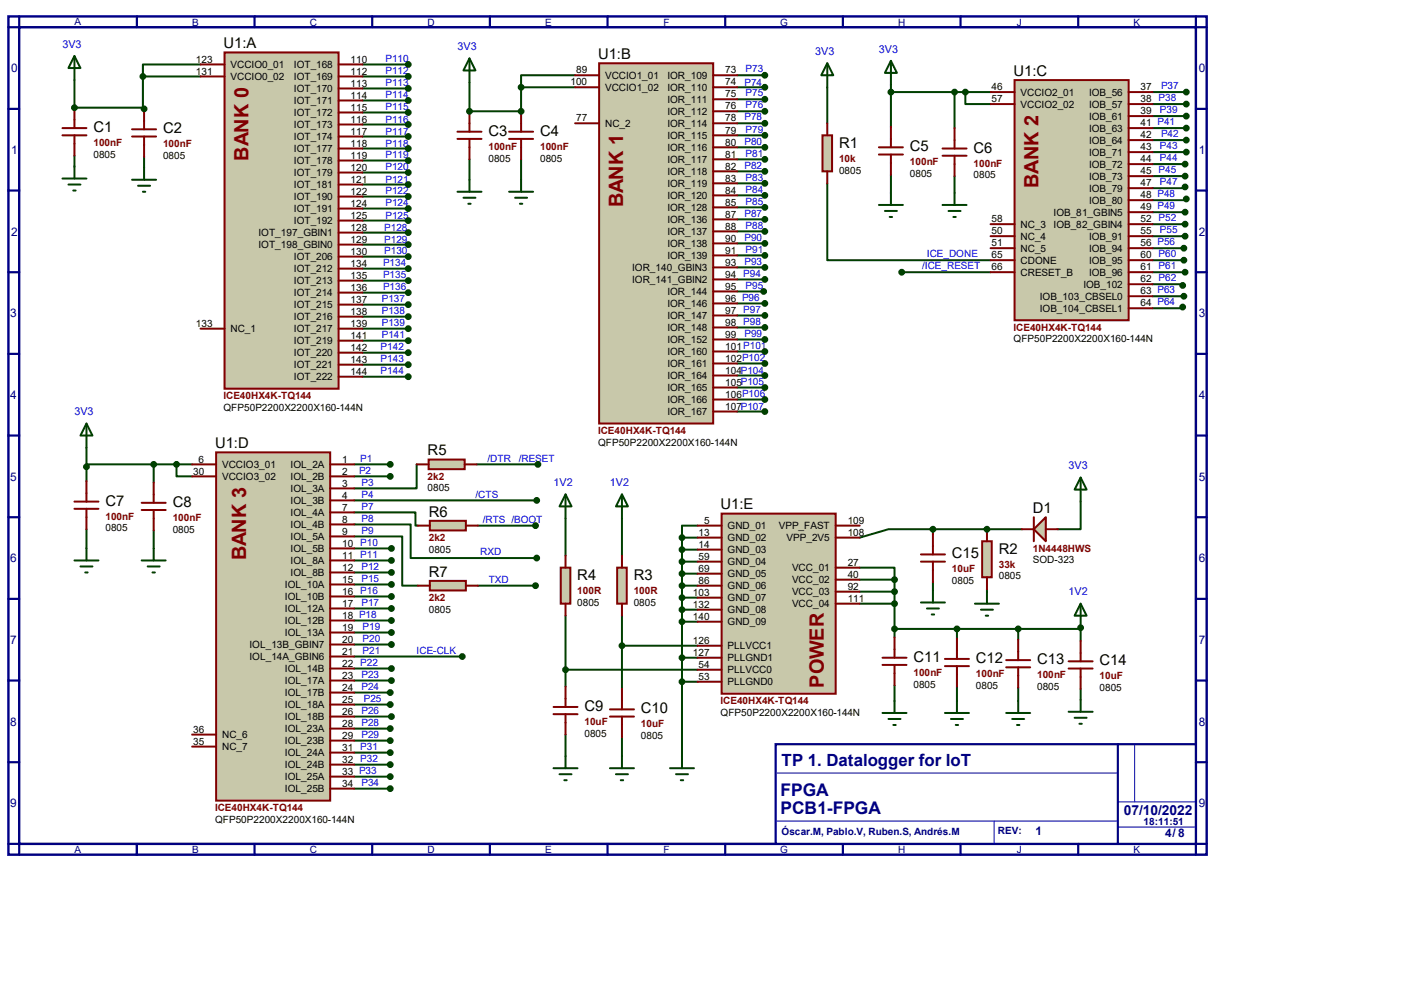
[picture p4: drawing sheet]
<svg xmlns="http://www.w3.org/2000/svg" width="297mm" height="210mm" viewBox="0 0 297 210" stroke-linecap="round" stroke-linejoin="round" font-family="sans-serif">
<path d="M1.8 3.5h253.5v177.3h-253.5zM4.1 5.8h248.9v172.7h-248.9z" fill="none" stroke="#000080" stroke-width=".51"/>
<path d="M4.1 3.5v2.3h-2.3M29 3.5v2.3" fill="none" stroke="#000080" stroke-width=".47"/>
<path d="M164.1 157.4h88.9v21.1h-88.9z" fill="#fff" stroke="#000080" stroke-width=".47"/>
<g fill="none" stroke="#000080" stroke-width=".47">
<path d="M53.8 3.5v2.3M78.7 3.5v2.3M103.6 3.5v2.3M128.5 3.5v2.3M153.4 3.5v2.3M178.3 3.5v2.3M203.2 3.5v2.3M228.1 3.5v2.3M253 3.5v2.3h2.3M1.8 23h2.3M253 23h2.3M1.8 40.3h2.3"/>
<path d="M1.8 57.6h2.3M253 40.3h2.3M253 57.6h2.3M1.8 74.8h2.3M253 74.8h2.3M1.8 92.1h2.3M253 92.1h2.3M1.8 109.4h2.3M253 109.4h2.3M1.8 126.7h2.3M253 126.7h2.3M1.8 143.9h2.3"/>
<path d="M236.5 157.4v21.1M253 143.9h2.3M1.8 178.5h2.3v2.3M1.8 161.2h2.3M29 178.5v2.3M53.8 178.5v2.3M78.7 178.5v2.3M103.6 178.5v2.3M128.5 178.5v2.3M153.4 178.5v2.3M178.3 178.5v2.3M203.2 178.5v2.3"/>
<path d="M228.1 178.5v2.3M253 161.2h2.3M255.3 178.5h-2.3v2.3"/>
</g>
<path d="M240 157.4v12.2M164.1 173.7h72.4M164.3 163.5h71.9M210.3 173.7v4.8M236.5 169.6h16.2M236.5 174.9h16.5" fill="none" stroke="#0000c0" stroke-width=".21"/>
<path d="M15.7 16.9v5.9M15.7 32.9v2.3M30.5 33.2v2.3M175 38.8v16.2h34.5M88.1 98.2v5.1h-13.2M74.9 113.5h10.2v10.4h3.3M74.9 108.4h13v2.8h.5" fill="none" stroke="#004000" stroke-width=".42"/>
<circle cx="15.7" cy="22.8" r=".21" fill="#004000"/>
<path d="M15.7 22.8h14.8v.2" fill="none" stroke="#004000" stroke-width=".42"/>
<circle cx="30.5" cy="23" r=".21" fill="#004000"/>
<path d="M30.2 16.2v6.8h.3M30.2 16.2h12.2M42.4 13.6h-12.2v2.6M99.3 17.4v6.1M99.3 33.7v4.3M110.2 33.7v4.3" fill="none" stroke="#004000" stroke-width=".42"/>
<circle cx="99.3" cy="23.5" r=".21" fill="#004000"/>
<path d="M99.3 23.5h10.9" fill="none" stroke="#004000" stroke-width=".42"/>
<circle cx="110.2" cy="23.5" r=".21" fill="#004000"/>
<g fill="none" stroke="#004000" stroke-width=".42">
<path d="M110.2 18.5v5M110.2 18.5h11.5M121.7 15.9h-11.5v2.6M175 18.5v7.6M188.5 17.9v8.9M188.5 19.5h21M201.9 19.5v7.6M204.2 19.5v2.5h5.3M188.5 37v3.8M201.9 37.3v3.5M18.3 94.7v7.1M32.5 98.2h-14.2v.5"/>
<path d="M32.5 98.2v3.8M32.5 98.2h8.1M37.3 98.2v2.6h3.3M18.3 111.9v4.1M32.5 112.2v3.8M119.6 109.6v7.9M131.6 109.6v7.9M144.3 113.7h3.3M144.3 113.7v46.2M144.3 116.2h3.3M144.3 118.8h3.3M147.6 111.2h-3.3v2.5"/>
<path d="M119.6 130.2v15M131.6 130.2v15.5M131.6 136.6h16M144.3 121.3h3.3M144.3 123.9h3.3M144.3 126.4h3.3M144.3 128.9h3.3M144.3 131.5h3.3M144.3 139.1h3.3M228.6 132.8v2.8M119.6 155.4v4.5M119.6 141.6h28"/>
<path d="M131.6 155.9v4M144.3 144.2h3.3"/>
</g>
<circle cx="228.6" cy="132.8" r=".21" fill="#004000"/>
<g fill="none" stroke="#004000" stroke-width=".42">
<path d="M197.4 111.9h-9.4l-6.1 1.8M197.4 111.9v1M197.4 111.9h11.4M181.9 120.1h7.3v2.5M181.9 122.6h7.3M181.9 125.1h7.3M181.9 127.7h7.3M189.2 133h26.2M189.2 122.6v12.2M197.4 123.1v1.8M202.4 133v2M208.8 124.6v.5"/>
<path d="M215.4 133v2.3M228.6 132.8l-.3 .2h-12.9M189.2 144.9v3.4M202.4 145.2v3.1M215.4 145.5v2.8M228.6 145.7v2.3"/>
</g>
<circle cx="208.8" cy="111.9" r=".21" fill="#004000"/>
<g fill="none" stroke="#004000" stroke-width=".42">
<path d="M76.7 13.6h9.7M76.7 16.2h9.7M76.7 18.7h9.7M156 15.9h5.8M156 18.5h5.8M243.8 19.5h7.2M76.7 21.3h9.7M76.7 23.8h9.7M76.7 26.3h9.7M76.7 28.9h9.7M76.7 31.4h9.7M76.7 34h9.7"/>
<path d="M76.7 36.5h9.7M76.7 39h9.7M156 21h5.8M156 23.5h5.8M156 26.1h5.8M156 28.6h5.8M156 31.2h5.8M156 33.7h5.8M156 36.2h5.8M156 38.8h5.8M243.8 22h7.2M243.8 24.6h7.2"/>
<path d="M243.8 27.1h7.2M243.8 29.6h7.2M243.8 32.2h7.2M243.8 34.7h6.9M243.8 37.3h6.9M250.7 39.5v.3h-6.9M76.7 41.6h9.7M76.7 44.1h9.7M76.7 46.7h9.7M76.7 49.2h9.7M76.7 51.7h9.7M76.7 54.3h9.7"/>
<path d="M76.7 56.8h9.7M76.7 59.4h9.7M156 41.3h5.8M156 43.9h5.8M156 46.4h5.8M156 48.9h5.8M156 51.5h5.8M156 54h5.8M156 56.6h5.8M156 59.1h5.8M190.8 57.6h18.7M243.8 57.6h6.9"/>
<path d="M243.8 44.9h6.9M243.8 47.4h6.9M243.8 50h6.9M243.8 52.5h6.6M243.8 55h6.6M251 42.1h-.3v.2h-6.9M76.7 61.9h9.7M76.7 64.4h9.7M76.7 67h9.7M76.7 69.5h9.7M76.7 72.1h9.7M76.7 74.6h9.7"/>
<path d="M76.7 77.1h9.7M76.7 79.7h9.7M156 61.6h5.5M156 64.2h5.8M156 66.7h5.8M156 69.3h5.8M156 71.8h5.8M156 74.3h5.8M156 76.9h5.8M156 79.4h5.8M243.8 60.1h6.4v.3M243.8 62.7h6.6"/>
<path d="M250.2 64.9h.2v.3h-6.6M74.9 98.2h7.6M100.8 98.2h13M156 82h5.8M156 84.5h5.8M156 87h5.8M74.9 110.9h12v7.1h26.6M74.9 100.8h7.6M74.9 116h7.9M74.9 118.5h7.9M74.9 105.8h38.6M101.1 111.2h12.2"/>
<path d="M208.8 111.9h7.4M228.6 106.1v5.8h-4.8M74.9 121.1h7.9M74.9 123.6h7.9M74.9 126.2h7.9M74.9 128.7h7.9M74.9 131.2h7.9M74.9 133.8h7.9M74.9 136.3h7.9M74.9 138.9h22.9M101.1 123.9h12.2M74.9 141.4h7.9"/>
<path d="M74.9 143.9h7.9M74.9 146.5h7.6M74.9 149h7.6M74.9 151.6h7.9M74.9 154.1h7.6M74.9 156.6h7.6M74.9 159.2h7.6M74.9 161.7h7.6M74.9 164.3h7.6M74.9 166.8h7.6"/>
</g>
<path d="M47.5 11.1h24.1v71.1h-24.1z" fill="#c8c8aa" stroke="#800000" stroke-width=".42"/>
<g fill="none" stroke="#800000" stroke-width=".42">
<path d="M42.4 13.6h5.1M42.4 16.2h5.1M71.6 13.6h5.1M71.6 16.2h5.1M71.6 18.7h5.1M71.6 39h5.1M71.6 36.5h5.1M71.6 34h5.1M71.6 31.4h5.1M71.6 28.9h5.1M71.6 26.3h5.1M71.6 23.8h5.1"/>
<path d="M71.6 21.3h5.1M71.6 51.7h5.1M71.6 49.2h5.1M71.6 46.7h5.1M71.6 44.1h5.1M71.6 41.6h5.1M71.6 59.4h5.1M71.6 56.8h5.1M71.6 54.3h5.1M42.4 69.5h5.1M71.6 69.5h5.1M71.6 67h5.1"/>
<path d="M71.6 64.4h5.1M71.6 61.9h5.1M71.6 79.7h5.1M71.6 77.1h5.1M71.6 74.6h5.1M71.6 72.1h5.1"/>
</g>
<path d="M126.7 13.4h24.2v76.2h-24.2z" fill="#c8c8aa" stroke="#800000" stroke-width=".42"/>
<g fill="none" stroke="#800000" stroke-width=".42">
<path d="M121.7 15.9h5M121.7 18.5h5M150.9 15.9h5.1M150.9 18.5h5.1M121.7 26.1h5M150.9 26.1h5.1M150.9 21h5.1M150.9 23.5h5.1M150.9 28.6h5.1M150.9 31.2h5.1M150.9 33.7h5.1M150.9 36.2h5.1"/>
<path d="M150.9 38.8h5.1M150.9 41.3h5.1M150.9 43.9h5.1M150.9 46.4h5.1M150.9 48.9h5.1M150.9 51.5h5.1M150.9 54h5.1M150.9 56.6h5.1M150.9 59.1h5.1M150.9 61.6h5.1M150.9 64.2h5.1M150.9 66.7h5.1"/>
<path d="M150.9 69.3h5.1M150.9 71.8h5.1M150.9 74.3h5.1M150.9 76.9h5.1M150.9 79.4h5.1M150.9 82h5.1M150.9 84.5h5.1M150.9 87h5.1"/>
</g>
<path d="M214.6 16.9h24.2v50.8h-24.2z" fill="#c8c8aa" stroke="#800000" stroke-width=".42"/>
<g fill="none" stroke="#800000" stroke-width=".42">
<path d="M209.5 19.5h5.1M238.8 19.5h5M209.5 22h5.1M238.8 22h5M238.8 24.6h5M238.8 27.1h5M238.8 29.6h5M238.8 32.2h5M238.8 34.7h5M238.8 37.3h5M238.8 39.8h5M209.5 47.4h5.1"/>
<path d="M209.5 55h5.1M209.5 57.6h5.1M209.5 52.5h5.1M209.5 50h5.1M238.8 47.4h5M238.8 55h5M238.8 57.6h5M238.8 42.3h5M238.8 44.9h5M238.8 52.5h5M238.8 50h5M238.8 60.1h5"/>
<path d="M238.8 62.7h5M238.8 65.2h5"/>
</g>
<path d="M45.7 95.7h24.1v73.6h-24.1z" fill="#c8c8aa" stroke="#800000" stroke-width=".42"/>
<g fill="none" stroke="#800000" stroke-width=".42">
<path d="M40.6 98.2h5.1M69.8 98.2h5.1M40.6 100.8h5.1M69.8 100.8h5.1M69.8 105.8h5.1M69.8 103.3h5.1M69.8 110.9h5.1M69.8 108.4h5.1M69.8 116h5.1M69.8 113.5h5.1M69.8 118.5h5.1M69.8 121.1h5.1"/>
<path d="M69.8 123.6h5.1M69.8 126.2h5.1M69.8 128.7h5.1M69.8 131.2h5.1M69.8 133.8h5.1M69.8 136.3h5.1M69.8 138.9h5.1M40.6 157.9h5.1M40.6 155.4h5.1M69.8 141.4h5.1M69.8 143.9h5.1M69.8 146.5h5.1"/>
<path d="M69.8 149h5.1M69.8 151.6h5.1M69.8 154.1h5.1M69.8 156.6h5.1M69.8 159.2h5.1M69.8 161.7h5.1M69.8 164.3h5.1M69.8 166.8h5.1"/>
</g>
<path d="M152.7 108.6h24.1v38.1h-24.1z" fill="#c8c8aa" stroke="#800000" stroke-width=".42"/>
<g fill="none" stroke="#800000" stroke-width=".42">
<path d="M13.2 28.6h5.1M13.2 27.1h5.1M15.7 22.8v4.3M15.7 28.6v4.3M27.9 28.9h5.1M27.9 27.3h5.1M30.5 23v4.3M30.5 28.9v4.3M96.8 29.4h5.1M96.8 27.9h5.1M99.3 23.5v4.4M99.3 29.4v4.3"/>
<path d="M107.7 29.4h5.1M107.7 27.9h5.1M110.2 23.5v4.4M110.2 29.4v4.3M185.9 32.7h5.1M185.9 31.2h5.1M188.5 26.8v4.4M188.5 32.7v4.3M199.4 32.9h5.1M199.4 31.4h5.1M201.9 27.1v4.3M201.9 32.9v4.4"/>
<path d="M15.7 107.6h5.1M15.7 106.1h5.1M18.3 101.8v4.3M18.3 107.6v4.3M30 107.9h5.1M30 106.3h5.1M32.5 102v4.3M32.5 107.9v4.3M147.6 111.2h5.1M147.6 113.7h5.1M147.6 116.2h5.1M147.6 118.8h5.1"/>
<path d="M176.8 111.2h5.1M176.8 113.7h5.1M194.8 118.8h5.1M194.8 117.3h5.1M197.4 112.9v4.4M197.4 118.8v4.3M147.6 123.9h5.1M147.6 121.3h5.1M147.6 126.4h5.1M147.6 128.9h5.1M147.6 131.5h5.1M147.6 136.6h5.1"/>
<path d="M147.6 139.1h5.1M176.8 127.7h5.1M176.8 125.1h5.1M176.8 122.6h5.1M176.8 120.1h5.1M186.7 139.1h5.1M189.2 134.8v4.3M199.9 139.4h5.1M202.4 135v4.4M212.9 139.6h5M215.4 135.3v4.3M226.1 139.9h5"/>
<path d="M228.6 135.6v4.3M117.1 151h5.1M117.1 149.5h5.1M119.6 145.2v4.3M119.6 151v4.4M129 151.6h5.1M129 150h5.1M131.6 145.7v4.3M131.6 151.6v4.3M147.6 141.6h5.1M147.6 144.2h5.1M186.7 140.6h5.1"/>
<path d="M189.2 140.6v4.3M199.9 140.9h5.1M202.4 140.9v4.3M212.9 141.1h5M215.4 141.1v4.4M226.1 141.4h5M228.6 141.4v4.3"/>
</g>
<path d="M13.2 37.8h5.1M14.5 39h2.5M15.7 35.2v2.6M27.9 38h5.1M29.2 39.3h2.5M30.5 35.5v2.5M15.5 40.3h.5M30.2 40.6h.5" fill="none" stroke="#004000" stroke-width=".42"/>
<path d="M118.6 120.1h2v7.6h-2z" fill="#c8c8aa" stroke="#800000" stroke-width=".42"/>
<path d="M119.6 117.5v2.6M119.6 127.7v2.5" fill="none" stroke="#800000" stroke-width=".42"/>
<path d="M90.9 122.9h7.7v2h-7.7z" fill="#c8c8aa" stroke="#800000" stroke-width=".42"/>
<path d="M88.4 123.9h2.5M98.6 123.9h2.5" fill="none" stroke="#800000" stroke-width=".42"/>
<path d="M207.8 114.5h2v7.6h-2z" fill="#c8c8aa" stroke="#800000" stroke-width=".42"/>
<path d="M208.8 111.9v2.6M208.8 122.1v2.5" fill="none" stroke="#800000" stroke-width=".42"/>
<path d="M130.6 120.1h2v7.6h-2z" fill="#c8c8aa" stroke="#800000" stroke-width=".42"/>
<path d="M131.6 117.5v2.6M131.6 127.7v2.5" fill="none" stroke="#800000" stroke-width=".42"/>
<path d="M90.7 97.2h7.6v2h-7.6z" fill="#c8c8aa" stroke="#800000" stroke-width=".42"/>
<path d="M88.1 98.2h2.6M98.3 98.2h2.5" fill="none" stroke="#800000" stroke-width=".42"/>
<path d="M90.9 110.2h7.7v2h-7.7z" fill="#c8c8aa" stroke="#800000" stroke-width=".42"/>
<path d="M88.4 111.2h2.5M98.6 111.2h2.5" fill="none" stroke="#800000" stroke-width=".42"/>
<path d="M174 28.6h2v7.6h-2z" fill="#c8c8aa" stroke="#800000" stroke-width=".42"/>
<path d="M175 26.1v2.5M175 36.2v2.6" fill="none" stroke="#800000" stroke-width=".42"/>
<g fill="none" stroke="#004000" stroke-width=".42">
<path d="M15.7 11.9l1.3 2.5h-2.5zM15.7 11.9v5M99.3 12.4l1.3 2.5h-2.6zM99.3 12.4v5M175 13.4l1.3 2.5h-2.6zM175 13.4v5.1M188.5 12.9l1.2 2.5h-2.5zM188.5 12.9v5M99.3 38v2.6M110.2 38v2.6M96.8 40.6h5.1M98 41.8h2.6"/>
<path d="M99.1 43.1h.5M107.7 40.6h5.1M109 41.8h2.5M110 43.1h.5M185.9 43.3h5.1M187.2 44.6h2.5M188.2 45.9h.5M188.5 40.8v2.5M199.4 43.3h5.1M200.7 44.6h2.5M201.7 45.9h.5M201.9 40.8v2.5"/>
<path d="M18.3 89.6l1.3 2.5h-2.6zM18.3 89.6v5.1M15.7 118.5h5.1M17 119.8h2.6M18.3 116v2.5M30 118.5h5.1M31.2 119.8h2.6M32.5 116v2.5M119.6 104.6l1.3 2.5h-2.5zM119.6 104.6v5M131.6 104.6l1.2 2.5h-2.5zM131.6 104.6v5"/>
<path d="M18 121.1h.5M32.3 121.1h.5M194.8 127.4h5.1M196.1 128.7h2.5M197.1 130h.5M197.4 124.9v2.5M206.2 127.7h5.1M207.5 128.9h2.6M208.5 130.2h.5M208.8 125.1v2.6M228.6 127.7l1.3 2.5h-2.6zM228.6 127.7v5.1"/>
<path d="M119.6 159.9v2.6M131.6 159.9v2.6M144.3 159.9v2.6M186.7 150.8h5.1M188 152.1h2.5M189 153.3h.5M189.2 148.3v2.5M199.9 150.8h5.1M201.2 152.1h2.5M202.2 153.3h.5M202.4 148.3v2.5M212.9 150.8h5"/>
<path d="M214.1 152.1h2.6M215.1 153.3h.5M215.4 148.3v2.5M226.1 150.5h5M227.3 151.8h2.6M228.3 153.1h.6M228.6 148v2.5M117.1 162.5h5.1M118.4 163.7h2.5M119.4 165h.5M129 162.5h5.1M130.3 163.7h2.5"/>
<path d="M131.3 165h.5M141.7 162.5h5.1M143 163.7h2.5M144 165h.5"/>
</g>
<g fill="#004000" stroke="#004000" stroke-width=".42">
<circle cx="15.7" cy="22.8" r=".51"/>
<circle cx="30.5" cy="23" r=".51"/>
<circle cx="30.2" cy="16.2" r=".51"/>
<circle cx="99.3" cy="23.5" r=".51"/>
<circle cx="110.2" cy="23.5" r=".51"/>
<circle cx="110.2" cy="18.5" r=".51"/>
<circle cx="201.9" cy="19.5" r=".51"/>
<circle cx="204.2" cy="19.5" r=".51"/>
<circle cx="188.5" cy="19.5" r=".51"/>
<circle cx="18.3" cy="98.7" r=".51"/>
<circle cx="32.5" cy="98.2" r=".51"/>
<circle cx="37.3" cy="98.2" r=".51"/>
<circle cx="131.6" cy="136.6" r=".51"/>
<circle cx="119.6" cy="141.6" r=".51"/>
<circle cx="144.3" cy="113.7" r=".51"/>
<circle cx="144.3" cy="116.2" r=".51"/>
<circle cx="144.3" cy="118.8" r=".51"/>
<circle cx="144.3" cy="121.3" r=".51"/>
<circle cx="144.3" cy="123.9" r=".51"/>
<circle cx="144.3" cy="126.4" r=".51"/>
<circle cx="144.3" cy="128.9" r=".51"/>
<circle cx="144.3" cy="131.5" r=".51"/>
<circle cx="144.3" cy="139.1" r=".51"/>
<circle cx="144.3" cy="144.2" r=".51"/>
<circle cx="228.6" cy="132.8" r=".51"/>
<circle cx="202.4" cy="133" r=".51"/>
<circle cx="215.4" cy="133" r=".51"/>
<circle cx="189.2" cy="133" r=".51"/>
<circle cx="189.2" cy="122.6" r=".51"/>
<circle cx="189.2" cy="125.1" r=".51"/>
<circle cx="189.2" cy="127.7" r=".51"/>
<circle cx="197.4" cy="111.9" r=".51"/>
</g>
<path d="M221.2 109.4v5.1l-2.5-2.6z" fill="#c8c8aa" stroke="#800000" stroke-width=".42"/>
<path d="M216.2 111.9h2.5M218.7 109.4v5.1M221.2 111.9h2.6" fill="none" stroke="#800000" stroke-width=".42"/>
<g fill="#004000" stroke="#004000" stroke-width=".42">
<circle cx="208.8" cy="111.9" r=".51"/>
<circle cx="86.4" cy="13.6" r=".51"/>
<circle cx="86.4" cy="16.2" r=".51"/>
<circle cx="86.4" cy="18.7" r=".51"/>
<circle cx="86.4" cy="21.3" r=".51"/>
<circle cx="86.4" cy="23.8" r=".51"/>
<circle cx="86.4" cy="26.3" r=".51"/>
<circle cx="86.4" cy="28.9" r=".51"/>
<circle cx="86.4" cy="31.4" r=".51"/>
<circle cx="86.4" cy="34" r=".51"/>
<circle cx="86.4" cy="36.5" r=".51"/>
<circle cx="86.4" cy="39" r=".51"/>
<circle cx="86.4" cy="41.6" r=".51"/>
<circle cx="86.4" cy="44.1" r=".51"/>
<circle cx="86.4" cy="46.7" r=".51"/>
<circle cx="86.4" cy="49.2" r=".51"/>
<circle cx="86.4" cy="51.7" r=".51"/>
<circle cx="86.4" cy="54.3" r=".51"/>
<circle cx="86.4" cy="56.8" r=".51"/>
<circle cx="86.4" cy="59.4" r=".51"/>
<circle cx="86.4" cy="61.9" r=".51"/>
<circle cx="86.4" cy="64.4" r=".51"/>
<circle cx="86.4" cy="67" r=".51"/>
<circle cx="86.4" cy="69.5" r=".51"/>
<circle cx="86.4" cy="72.1" r=".51"/>
<circle cx="86.4" cy="74.6" r=".51"/>
<circle cx="86.4" cy="77.1" r=".51"/>
<circle cx="86.4" cy="79.7" r=".51"/>
<circle cx="161.8" cy="15.9" r=".51"/>
<circle cx="161.8" cy="18.5" r=".51"/>
<circle cx="161.8" cy="21" r=".51"/>
<circle cx="161.8" cy="23.5" r=".51"/>
<circle cx="161.8" cy="26.1" r=".51"/>
<circle cx="161.8" cy="28.6" r=".51"/>
<circle cx="161.8" cy="31.2" r=".51"/>
<circle cx="161.8" cy="33.7" r=".51"/>
<circle cx="161.8" cy="36.2" r=".51"/>
<circle cx="161.8" cy="38.8" r=".51"/>
<circle cx="161.8" cy="41.3" r=".51"/>
<circle cx="161.8" cy="43.9" r=".51"/>
<circle cx="161.8" cy="46.4" r=".51"/>
<circle cx="161.8" cy="48.9" r=".51"/>
<circle cx="161.8" cy="51.5" r=".51"/>
<circle cx="161.8" cy="54" r=".51"/>
<circle cx="161.8" cy="56.6" r=".51"/>
<circle cx="161.8" cy="59.1" r=".51"/>
<circle cx="161.5" cy="61.6" r=".51"/>
<circle cx="161.8" cy="64.2" r=".51"/>
<circle cx="161.8" cy="66.7" r=".51"/>
<circle cx="161.8" cy="69.3" r=".51"/>
<circle cx="161.8" cy="71.8" r=".51"/>
<circle cx="161.8" cy="74.3" r=".51"/>
<circle cx="161.8" cy="76.9" r=".51"/>
<circle cx="161.8" cy="79.4" r=".51"/>
<circle cx="161.8" cy="82" r=".51"/>
<circle cx="161.8" cy="84.5" r=".51"/>
<circle cx="161.8" cy="87" r=".51"/>
<circle cx="190.8" cy="57.6" r=".51"/>
<circle cx="251" cy="19.5" r=".51"/>
<circle cx="251" cy="22" r=".51"/>
<circle cx="251" cy="24.6" r=".51"/>
<circle cx="251" cy="27.1" r=".51"/>
<circle cx="251" cy="29.6" r=".51"/>
<circle cx="251" cy="32.2" r=".51"/>
<circle cx="250.7" cy="34.7" r=".51"/>
<circle cx="250.7" cy="37.3" r=".51"/>
<circle cx="250.7" cy="39.5" r=".51"/>
<circle cx="251" cy="42.1" r=".51"/>
<circle cx="250.7" cy="44.9" r=".51"/>
<circle cx="250.7" cy="47.4" r=".51"/>
<circle cx="250.7" cy="50" r=".51"/>
<circle cx="250.4" cy="52.5" r=".51"/>
<circle cx="250.4" cy="55" r=".51"/>
<circle cx="250.7" cy="57.6" r=".51"/>
<circle cx="250.2" cy="60.4" r=".51"/>
<circle cx="250.4" cy="62.7" r=".51"/>
<circle cx="250.2" cy="64.9" r=".51"/>
<circle cx="82.5" cy="98.2" r=".51"/>
<circle cx="82.5" cy="100.8" r=".51"/>
<circle cx="82.8" cy="116" r=".51"/>
<circle cx="82.8" cy="118.5" r=".51"/>
<circle cx="82.8" cy="121.1" r=".51"/>
<circle cx="82.8" cy="123.6" r=".51"/>
<circle cx="82.8" cy="126.2" r=".51"/>
<circle cx="82.8" cy="128.7" r=".51"/>
<circle cx="82.8" cy="131.2" r=".51"/>
<circle cx="82.8" cy="133.8" r=".51"/>
<circle cx="82.8" cy="136.3" r=".51"/>
<circle cx="82.8" cy="141.4" r=".51"/>
<circle cx="82.8" cy="143.9" r=".51"/>
<circle cx="82.5" cy="146.5" r=".51"/>
<circle cx="82.5" cy="149" r=".51"/>
<circle cx="82.8" cy="151.6" r=".51"/>
<circle cx="82.5" cy="154.1" r=".51"/>
<circle cx="82.5" cy="156.6" r=".51"/>
<circle cx="82.5" cy="159.2" r=".51"/>
<circle cx="82.5" cy="161.7" r=".51"/>
<circle cx="82.5" cy="164.3" r=".51"/>
<circle cx="82.5" cy="166.8" r=".51"/>
<circle cx="113.8" cy="98.2" r=".51"/>
<circle cx="113.5" cy="105.8" r=".51"/>
<circle cx="113.3" cy="111.2" r=".51"/>
<circle cx="113.5" cy="118" r=".51"/>
<circle cx="113.3" cy="123.9" r=".51"/>
<circle cx="97.8" cy="138.9" r=".51"/>
</g>
<path d="M228.6 101l1.3 2.5h-2.6zM228.6 101v5.1" fill="none" stroke="#004000" stroke-width=".42"/>
<g font-size="4.2" fill="#800000">
<text x="52.6" y="34" transform="rotate(-90 52.6 34)">BANK 0</text>
<text x="219.7" y="39.8" transform="rotate(-90 219.7 39.8)">BANK 2</text>
<text x="131.8" y="43.9" transform="rotate(-90 131.8 43.9)">BANK 1</text>
<text x="52.1" y="118.5" transform="rotate(-90 52.1 118.5)">BANK 3</text>
<text x="174.2" y="145.5" transform="rotate(-90 174.2 145.5)">POWER</text>
</g>
<g font-size="3.7" fill="#000080">
<text x="165.1" y="172.2">PCB1-FPGA</text>
<text x="165.1" y="168.4">FPGA</text>
</g>
<text font-size="3.6" fill="#000080" x="165.4" y="162">TP 1. Datalogger for IoT</text>
<g font-size="3.1">
<text x="47.3" y="10.2">U1:A</text>
<text x="126.5" y="12.5">U1:B</text>
<text x="214.4" y="16">U1:C</text>
<text x="19.8" y="27.9">C1</text>
<text x="34.5" y="28.2">C2</text>
<text x="103.3" y="28.7">C3</text>
<text x="114.3" y="28.7">C4</text>
<text x="177.5" y="31.2">R1</text>
<text x="192.5" y="32">C5</text>
<text x="206" y="32.3">C6</text>
<text x="45.5" y="94.8">U1:D</text>
<text x="90.5" y="96.3">R5</text>
<text x="22.3" y="106.9">C7</text>
<text x="36.5" y="107.2">C8</text>
<text x="152.4" y="107.7">U1:E</text>
<text x="90.7" y="109.3">R6</text>
<text x="218.5" y="108.5">D1</text>
<text x="201.4" y="118.1">C15</text>
<text x="211.3" y="117.1">R2</text>
<text x="90.7" y="122">R7</text>
<text x="122.1" y="122.7">R4</text>
<text x="134.1" y="122.7">R3</text>
<text x="193.3" y="140">C11</text>
<text x="206.5" y="140.2">C12</text>
<text x="219.4" y="140.5">C13</text>
<text x="232.6" y="140.7">C14</text>
<text x="123.7" y="150.4">C9</text>
<text x="135.6" y="150.9">C10</text>
</g>
<text font-size="2.9" fill="#000080" x="237.7" y="172.3">07/10/2022</text>
<g font-size="2.5" fill="#000080">
<text x="2.4" y="15.3">0</text>
<text x="253.6" y="15.3">0</text>
<text x="2.4" y="32.6">1</text>
<text x="253.6" y="32.6">1</text>
<text x="2.4" y="49.8">2</text>
<text x="253.6" y="49.8">2</text>
<text x="2.1" y="67.1">3</text>
<text x="253.6" y="67.1">3</text>
<text x="2.1" y="84.4">4</text>
<text x="253.6" y="84.4">4</text>
<text x="2.1" y="101.6">5</text>
<text x="253.6" y="101.6">5</text>
<text x="2.1" y="118.9">6</text>
<text x="253.6" y="118.9">6</text>
<text x="2.1" y="136.2">7</text>
<text x="253.6" y="136.2">7</text>
<text x="2.1" y="153.5">8</text>
<text x="253.6" y="153.5">8</text>
<text x="2.1" y="170.7">9</text>
<text x="253.6" y="170.7">9</text>
<text x="219" y="176.6">1</text>
<text x="246.5" y="177.1">4/ 8</text>
</g>
<g font-size="2.3" fill="#00f">
<text x="13.2" y="10.1">3V3</text>
<text x="96.8" y="10.6">3V3</text>
<text x="172.5" y="11.6">3V3</text>
<text x="185.9" y="11.1">3V3</text>
<text x="15.7" y="87.8">3V3</text>
<text x="226.1" y="99.3">3V3</text>
<text x="117.1" y="102.8">1V2</text>
<text x="129" y="102.8">1V2</text>
<text x="226.1" y="125.9">1V2</text>
</g>
<g font-size="2.1" fill="#000080">
<text x="15.8" y="5.2">A</text>
<text x="40.7" y="5.5">B</text>
<text x="65.5" y="5.5">C</text>
<text x="90.4" y="5.5">D</text>
<text x="115.4" y="5.5">E</text>
<text x="140.3" y="5.5">F</text>
<text x="165.1" y="5.5">G</text>
<text x="190" y="5.5">H</text>
<text x="215.1" y="5.5">J</text>
<text x="239.8" y="5.5">K</text>
<text x="165.4" y="176.6">Óscar.M, Pablo.V, Ruben.S, Andrés.M</text>
<text x="211.1" y="176.5">REV:</text>
<text x="241.9" y="174.5">18:11:51</text>
<text x="15.8" y="180.5">A</text>
<text x="40.7" y="180.5">B</text>
<text x="65.5" y="180.5">C</text>
<text x="90.4" y="180.5">D</text>
<text x="115.4" y="180.5">E</text>
<text x="140.3" y="180.5">F</text>
<text x="165.1" y="180.5">G</text>
<text x="190" y="180.5">H</text>
<text x="215.1" y="180.5">J</text>
<text x="239.8" y="180.5">K</text>
</g>
<g font-size="2.1">
<text x="41.4" y="13.3">123</text>
<text x="41.4" y="15.8">131</text>
<text x="48.8" y="14.4">VCCIO0_01</text>
<text x="48.8" y="16.9">VCCIO0_02</text>
<text x="62.2" y="14.4">IOT_168</text>
<text x="62.2" y="16.9">IOT_169</text>
<text x="74.2" y="13.3">110</text>
<text x="74.2" y="15.8">112</text>
<text x="121.9" y="15.5">89</text>
<text x="128" y="16.7">VCCIO1_01</text>
<text x="141.2" y="16.7">IOR_109</text>
<text x="153.4" y="15.5">73</text>
<text x="62.2" y="22">IOT_171</text>
<text x="62.2" y="19.5">IOT_170</text>
<text x="74.2" y="23.4">115</text>
<text x="74.2" y="20.9">114</text>
<text x="74.2" y="18.3">113</text>
<text x="120.7" y="18.1">100</text>
<text x="128" y="19.2">VCCIO1_02</text>
<text x="141.2" y="19.2">IOR_110</text>
<text x="141.2" y="21.8">IOR_111</text>
<text x="153.4" y="18.1">74</text>
<text x="153.4" y="20.6">75</text>
<text x="153.4" y="23.2">76</text>
<text x="209.8" y="19.1">46</text>
<text x="209.8" y="21.6">57</text>
<text x="215.9" y="20.2">VCCIO2_01</text>
<text x="215.9" y="22.8">VCCIO2_02</text>
<text x="230.4" y="20.2">IOB_56</text>
<text x="230.4" y="22.8">IOB_57</text>
<text x="241.3" y="19.1">37</text>
<text x="241.3" y="21.6">38 P38</text>
<text x="62.2" y="29.6">IOT_174</text>
<text x="62.2" y="27.1">IOT_173</text>
<text x="62.2" y="24.6">IOT_172</text>
<text x="74.2" y="28.5">117</text>
<text x="74.2" y="26">116</text>
<text x="121.9" y="25.7">77</text>
<text x="128" y="26.8">NC_2</text>
<text x="141.2" y="24.3">IOR_112</text>
<text x="141.2" y="26.8">IOR_114</text>
<text x="141.2" y="29.4">IOR_115</text>
<text x="153.4" y="25.7">78</text>
<text x="153.4" y="28.2">79</text>
<text x="230.4" y="25.3">IOB_61</text>
<text x="230.4" y="27.9">IOB_63</text>
<text x="241.3" y="24.2">39</text>
<text x="241.3" y="26.7">41 P41</text>
<text x="241.3" y="29.3">42</text>
<text x="19.8" y="33.4">0805</text>
<text x="34.5" y="33.7">0805</text>
<text x="62.2" y="34.7">IOT_178</text>
<text x="62.2" y="32.2">IOT_177</text>
<text x="74.2" y="33.6">119</text>
<text x="74.2" y="31">118</text>
<text x="103.3" y="34.2">0805</text>
<text x="114.3" y="34.2">0805</text>
<text x="141.2" y="31.9">IOR_116</text>
<text x="141.2" y="34.5">IOR_117</text>
<text x="153.4" y="30.8">80</text>
<text x="153.4" y="33.3">81</text>
<text x="153.4" y="35.9">82</text>
<text x="230.4" y="30.4">IOB_64</text>
<text x="230.4" y="32.9">IOB_71</text>
<text x="230.4" y="35.5">IOB_72</text>
<text x="241.3" y="31.8">43</text>
<text x="241.3" y="34.3">44</text>
<text x="62.2" y="39.8">IOT_181</text>
<text x="62.2" y="37.3">IOT_179</text>
<text x="74.2" y="41.2">122</text>
<text x="74.2" y="38.7">121</text>
<text x="74.2" y="36.1">120</text>
<text x="141.2" y="37">IOR_118</text>
<text x="141.2" y="39.5">IOR_119</text>
<text x="153.4" y="38.4">83</text>
<text x="153.4" y="40.9">84</text>
<text x="177.5" y="36.7">0805</text>
<text x="192.5" y="37.5">0805</text>
<text x="206" y="37.7">0805</text>
<text x="230.4" y="38">IOB_73</text>
<text x="230.4" y="40.6">IOB_79</text>
<text x="241.3" y="36.9">45 P45</text>
<text x="241.3" y="39.4">47</text>
<text x="241.3" y="42">48 P48</text>
<text x="62.2" y="47.4">IOT_192</text>
<text x="62.2" y="44.9">IOT_191</text>
<text x="62.2" y="42.3">IOT_190</text>
<text x="74.2" y="46.3">125</text>
<text x="74.2" y="43.7">124</text>
<text x="141.2" y="42.1">IOR_120</text>
<text x="141.2" y="44.6">IOR_128</text>
<text x="141.2" y="47.2">IOR_136</text>
<text x="153.4" y="43.5">85</text>
<text x="153.4" y="46">87</text>
<text x="209.8" y="47">58</text>
<text x="222.9" y="45.6">IOB_81_GBIN5</text>
<text x="230.4" y="43.1">IOB_80</text>
<text x="241.3" y="44.5">49 P49</text>
<text x="241.3" y="47">52 P52</text>
<text x="54.7" y="52.5">IOT_198_GBIN0</text>
<text x="54.7" y="50">IOT_197_GBIN1</text>
<text x="74.2" y="51.4">129</text>
<text x="74.2" y="48.8">128</text>
<text x="74.2" y="53.9">130</text>
<text x="141.2" y="49.7">IOR_137</text>
<text x="141.2" y="52.2">IOR_138</text>
<text x="153.4" y="48.6">88</text>
<text x="153.4" y="51.1">90</text>
<text x="153.4" y="53.6">91</text>
<text x="209.8" y="49.6">50</text>
<text x="209.8" y="52.1">51</text>
<text x="215.9" y="48.2">NC_3</text>
<text x="215.9" y="50.7">NC_4</text>
<text x="215.9" y="53.3">NC_5</text>
<text x="222.9" y="48.2">IOB_82_GBIN4</text>
<text x="230.4" y="53.3">IOB_94</text>
<text x="230.4" y="50.7">IOB_91</text>
<text x="241.3" y="52.1">56 P56</text>
<text x="241.3" y="49.6">55</text>
<text x="62.2" y="57.6">IOT_212</text>
<text x="62.2" y="55">IOT_206</text>
<text x="74.2" y="59">135</text>
<text x="74.2" y="56.4">134</text>
<text x="133.7" y="57.3">IOR_140_GBIN3</text>
<text x="133.7" y="59.9">IOR_141_GBIN2</text>
<text x="141.2" y="54.8">IOR_139</text>
<text x="153.4" y="56.2">93</text>
<text x="153.4" y="58.7">94 P94</text>
<text x="209.8" y="54.7">65</text>
<text x="209.8" y="57.2">66</text>
<text x="215.9" y="55.8">CDONE</text>
<text x="215.9" y="58.3">CRESET_B</text>
<text x="230.4" y="55.8">IOB_95</text>
<text x="230.4" y="58.3">IOB_96</text>
<text x="241.3" y="54.7">60 P60</text>
<text x="241.3" y="57.2">61 P61</text>
<text x="241.3" y="59.7">62 P62</text>
<text x="62.2" y="60.1">IOT_213</text>
<text x="62.2" y="65.2">IOT_215</text>
<text x="62.2" y="62.7">IOT_214</text>
<text x="74.2" y="64.1">137</text>
<text x="74.2" y="61.5">136</text>
<text x="141.2" y="62.4">IOR_144</text>
<text x="141.2" y="64.9">IOR_146</text>
<text x="153.4" y="61.3">95</text>
<text x="153.4" y="63.8">96 P96</text>
<text x="220" y="63.4">IOB_103_CBSEL0</text>
<text x="220" y="66">IOB_104_CBSEL1</text>
<text x="229.2" y="60.9">IOB_102</text>
<text x="241.3" y="62.3">63 P63</text>
<text x="241.3" y="64.8">64 P64</text>
<text x="41.4" y="69.1">133</text>
<text x="48.8" y="70.3">NC_1</text>
<text x="62.2" y="70.3">IOT_217</text>
<text x="62.2" y="67.7">IOT_216</text>
<text x="74.2" y="69.1">139</text>
<text x="74.2" y="66.6">138</text>
<text x="74.2" y="71.7">141</text>
<text x="141.2" y="67.5">IOR_147</text>
<text x="141.2" y="70">IOR_148</text>
<text x="153.4" y="66.3">97 P97</text>
<text x="153.4" y="68.9">98 P98</text>
<text x="153.4" y="71.4">99</text>
<text x="62.2" y="77.9">IOT_221</text>
<text x="62.2" y="75.4">IOT_220</text>
<text x="62.2" y="72.8">IOT_219</text>
<text x="74.2" y="76.8">143</text>
<text x="74.2" y="74.2">142</text>
<text x="141.2" y="72.6">IOR_152</text>
<text x="141.2" y="75.1">IOR_160</text>
<text x="141.2" y="77.6">IOR_161</text>
<text x="153.4" y="74">101P101</text>
<text x="153.4" y="76.5">102P102</text>
<text x="214.4" y="72.4">QFP50P2200X2200X160-144N</text>
<text x="62.2" y="80.4">IOT_222</text>
<text x="74.2" y="79.3">144</text>
<text x="141.2" y="80.2">IOR_164</text>
<text x="141.2" y="82.7">IOR_165</text>
<text x="153.4" y="79">104P104</text>
<text x="153.4" y="81.6">105P105</text>
<text x="47.3" y="86.9">QFP50P2200X2200X160-144N</text>
<text x="141.2" y="85.3">IOR_166</text>
<text x="141.2" y="87.8">IOR_167</text>
<text x="153.4" y="84.1">106P106</text>
<text x="153.4" y="86.7">107P107</text>
<text x="126.5" y="94.3">QFP50P2200X2200X160-144N</text>
<text x="40.9" y="100.4">30</text>
<text x="42" y="97.8">6</text>
<text x="47" y="99">VCCIO3_01</text>
<text x="47" y="101.5">VCCIO3_02</text>
<text x="61.5" y="101.5">IOL_2B</text>
<text x="61.5" y="99">IOL_2A</text>
<text x="72.4" y="100.4">2</text>
<text x="72.4" y="97.8">1</text>
<text x="61.5" y="106.6">IOL_3B</text>
<text x="61.5" y="104.1">IOL_3A</text>
<text x="72.4" y="105.5">4</text>
<text x="72.4" y="102.9">3</text>
<text x="72.4" y="108">7</text>
<text x="90.5" y="103.9">0805</text>
<text x="22.3" y="112.4">0805</text>
<text x="36.5" y="112.6">0805</text>
<text x="61.5" y="111.7">IOL_4B</text>
<text x="61.5" y="109.1">IOL_4A</text>
<text x="72.4" y="110.5">8</text>
<text x="72.4" y="113.1">9</text>
<text x="147.8" y="113.3">13</text>
<text x="148.9" y="110.8">5</text>
<text x="153.9" y="111.9">GND_01</text>
<text x="164.8" y="111.9">VPP_FAST</text>
<text x="179.3" y="110.8">109</text>
<text x="179.3" y="113.3">108</text>
<text x="61.5" y="116.8">IOL_5B</text>
<text x="61.5" y="114.2">IOL_5A</text>
<text x="61.5" y="119.3">IOL_8A</text>
<text x="72.4" y="115.6">10 P10</text>
<text x="72.4" y="118.2">11 P11</text>
<text x="90.7" y="116.9">0805</text>
<text x="147.8" y="115.9">14</text>
<text x="147.8" y="118.4">59</text>
<text x="153.9" y="114.5">GND_02</text>
<text x="153.9" y="117">GND_03</text>
<text x="153.9" y="119.5">GND_04</text>
<text x="166.4" y="114.5">VPP_2V5</text>
<text x="179.3" y="119.7">27</text>
<text x="218.5" y="119.2">SOD-323</text>
<text x="60.3" y="124.4">IOL_10A</text>
<text x="61.5" y="121.8">IOL_8B</text>
<text x="72.4" y="120.7">12</text>
<text x="72.4" y="123.2">15</text>
<text x="72.4" y="125.8">16 P16</text>
<text x="147.8" y="123.5">86</text>
<text x="147.8" y="120.9">69</text>
<text x="153.9" y="124.6">GND_06</text>
<text x="153.9" y="122.1">GND_05</text>
<text x="167.6" y="125.9">VCC_03</text>
<text x="167.6" y="123.4">VCC_02</text>
<text x="167.6" y="120.8">VCC_01</text>
<text x="179.3" y="124.8">92</text>
<text x="179.3" y="122.2">40</text>
<text x="201.4" y="123.6">0805</text>
<text x="211.3" y="122.6">0805</text>
<text x="60.3" y="126.9">IOL_10B</text>
<text x="60.3" y="129.5">IOL_12A</text>
<text x="60.3" y="132">IOL_12B</text>
<text x="72.4" y="128.3">17</text>
<text x="72.4" y="130.9">18 P18</text>
<text x="90.7" y="129.6">0805</text>
<text x="122.1" y="128.1">0805</text>
<text x="134.1" y="128.1">0805</text>
<text x="146.6" y="126">103</text>
<text x="146.6" y="128.6">132</text>
<text x="146.6" y="131.1">140</text>
<text x="153.9" y="127.2">GND_07</text>
<text x="153.9" y="129.7">GND_08</text>
<text x="167.6" y="128.4">VCC_04</text>
<text x="179.3" y="127.3">111</text>
<text x="52.8" y="137.1">IOL_13B_GBIN7</text>
<text x="60.3" y="134.5">IOL_13A</text>
<text x="72.4" y="133.4">19</text>
<text x="72.4" y="135.9">20</text>
<text x="146.6" y="136.2">126</text>
<text x="153.9" y="132.2">GND_09</text>
<text x="153.9" y="137.3">PLLVCC1</text>
<text x="52.8" y="139.6">IOL_14A_GBIN6</text>
<text x="60.3" y="142.2">IOL_14B</text>
<text x="72.4" y="138.5">21</text>
<text x="72.4" y="141">22 P22</text>
<text x="72.4" y="143.6">23</text>
<text x="146.6" y="138.7">127</text>
<text x="147.8" y="141.3">54</text>
<text x="147.8" y="143.8">53</text>
<text x="153.9" y="142.4">PLLVCC0</text>
<text x="153.9" y="139.9">PLLGND1</text>
<text x="60.3" y="144.7">IOL_17A</text>
<text x="60.3" y="147.2">IOL_17B</text>
<text x="60.3" y="149.8">IOL_18A</text>
<text x="72.4" y="146.1">24</text>
<text x="72.4" y="148.6">25</text>
<text x="153.9" y="144.9">PLLGND0</text>
<text x="193.3" y="145.4">0805</text>
<text x="206.5" y="145.7">0805</text>
<text x="219.4" y="145.9">0805</text>
<text x="232.6" y="146.2">0805</text>
<text x="40.9" y="155">36</text>
<text x="60.3" y="152.3">IOL_18B</text>
<text x="60.3" y="154.9">IOL_23A</text>
<text x="72.4" y="151.2">26</text>
<text x="72.4" y="153.7">28</text>
<text x="123.7" y="155.8">0805</text>
<text x="152.4" y="151.4">QFP50P2200X2200X160-144N</text>
<text x="40.9" y="157.5">35</text>
<text x="47" y="158.7">NC_7</text>
<text x="47" y="156.1">NC_6</text>
<text x="60.3" y="157.4">IOL_23B</text>
<text x="60.3" y="159.9">IOL_24A</text>
<text x="72.4" y="156.3">29</text>
<text x="72.4" y="158.8">31 P31</text>
<text x="72.4" y="161.3">32 P32</text>
<text x="135.6" y="156.3">0805</text>
<text x="60.3" y="162.5">IOL_24B</text>
<text x="60.3" y="165">IOL_25A</text>
<text x="60.3" y="167.6">IOL_25B</text>
<text x="72.4" y="163.9">33 P33</text>
<text x="72.4" y="166.4">34</text>
<text x="45.5" y="174">QFP50P2200X2200X160-144N</text>
</g>
<g font-size="2.1" fill="#00f">
<text x="81.5" y="13">P110</text>
<text x="81.5" y="15.6">P112</text>
<text x="157.7" y="15.3">P73</text>
<text x="81.5" y="18.1">P113</text>
<text x="81.5" y="20.7">P114</text>
<text x="81.5" y="23.2">P115</text>
<text x="157.5" y="18.1">P74</text>
<text x="157.7" y="20.4">P75</text>
<text x="157.7" y="22.9">P76</text>
<text x="245.4" y="24">P39</text>
<text x="245.6" y="18.9">P37</text>
<text x="81.5" y="26">P116</text>
<text x="81.5" y="28.5">P117</text>
<text x="157.5" y="25.5">P78</text>
<text x="157.7" y="28">P79</text>
<text x="245.6" y="29">P42</text>
<text x="81.5" y="31.1">P118</text>
<text x="81.5" y="33.4">P119</text>
<text x="81.5" y="35.9">P120</text>
<text x="157.5" y="30.6">P80</text>
<text x="157.5" y="35.6">P82</text>
<text x="157.7" y="33.1">P81</text>
<text x="245.4" y="31.6">P43</text>
<text x="245.4" y="34.1">P44</text>
<text x="81.5" y="38.7">P121</text>
<text x="81.5" y="41">P122</text>
<text x="157.7" y="38.2">P83</text>
<text x="157.7" y="40.7">P84</text>
<text x="245.4" y="39.2">P47</text>
<text x="81.5" y="43.5">P124</text>
<text x="81.5" y="46.3">P125</text>
<text x="157.5" y="45.8">P87</text>
<text x="157.7" y="43.3">P85</text>
<text x="81.3" y="48.9">P128</text>
<text x="81.3" y="51.4">P129</text>
<text x="81.3" y="53.7">P130</text>
<text x="157.5" y="50.9">P90</text>
<text x="157.7" y="48.3">P88</text>
<text x="157.7" y="53.4">P91</text>
<text x="245.4" y="49.4">P55</text>
<text x="81" y="56.2">P134</text>
<text x="81" y="58.8">P135</text>
<text x="157.5" y="56">P93</text>
<text x="195.1" y="57">/ICE_RESET</text>
<text x="196.1" y="54.4">ICE_DONE</text>
<text x="80.8" y="63.8">P137</text>
<text x="81" y="61.3">P136</text>
<text x="157.7" y="61">P95</text>
<text x="80.8" y="66.4">P138</text>
<text x="80.8" y="68.9">P139</text>
<text x="80.8" y="71.5">P141</text>
<text x="157.5" y="71.2">P99</text>
<text x="80.5" y="74">P142</text>
<text x="80.5" y="76.5">P143</text>
<text x="80.5" y="79.1">P144</text>
<text x="75.9" y="100.2">P2</text>
<text x="76.2" y="97.6">P1</text>
<text x="103.1" y="97.6">/DTR</text>
<text x="109.7" y="97.6">/RESET</text>
<text x="76.5" y="102.7">P3</text>
<text x="76.5" y="107.8">P7</text>
<text x="76.5" y="105.2">P4</text>
<text x="100.6" y="105.2">/CTS</text>
<text x="76.5" y="112.9">P9</text>
<text x="76.5" y="110.3">P8</text>
<text x="102.1" y="110.6">/RTS /BOOT</text>
<text x="101.6" y="117.4">RXD</text>
<text x="76.5" y="120.5">P12</text>
<text x="76.5" y="123">P15</text>
<text x="103.4" y="123.3">TXD</text>
<text x="76.5" y="128.1">P17</text>
<text x="76.7" y="133.2">P19</text>
<text x="76.7" y="135.7">P20</text>
<text x="76.5" y="143.3">P23</text>
<text x="76.7" y="138.3">P21</text>
<text x="88.1" y="138.3">ICE-CLK</text>
<text x="76.5" y="145.9">P24</text>
<text x="77" y="148.4">P25</text>
<text x="76.5" y="151">P26</text>
<text x="76.5" y="153.5">P28</text>
<text x="76.5" y="156">P29</text>
<text x="76.5" y="166.2">P34</text>
</g>
<g font-size="2.1" fill="#800000">
<text x="19.8" y="30.9">100nF</text>
<text x="34.5" y="31.2">100nF</text>
<text x="103.3" y="31.7">100nF</text>
<text x="114.3" y="31.7">100nF</text>
<text x="177.5" y="34.2">10k</text>
<text x="192.5" y="35">100nF</text>
<text x="206" y="35.2">100nF</text>
<text x="214.4" y="69.9">ICE40HX4K-TQ144</text>
<text x="47.3" y="84.4">ICE40HX4K-TQ144</text>
<text x="126.5" y="91.8">ICE40HX4K-TQ144</text>
<text x="90.5" y="101.4">2k2</text>
<text x="22.3" y="109.9">100nF</text>
<text x="36.5" y="110.2">100nF</text>
<text x="90.7" y="114.4">2k2</text>
<text x="218.5" y="116.7">1N4448HWS</text>
<text x="122.1" y="125.6">100R</text>
<text x="134.1" y="125.6">100R</text>
<text x="201.4" y="121.1">10uF</text>
<text x="211.3" y="120.1">33k</text>
<text x="90.7" y="127.1">2k2</text>
<text x="193.3" y="142.9">100nF</text>
<text x="206.5" y="143.2">100nF</text>
<text x="219.4" y="143.4">100nF</text>
<text x="232.6" y="143.7">10uF</text>
<text x="152.4" y="148.9">ICE40HX4K-TQ144</text>
<text x="123.7" y="153.3">10uF</text>
<text x="135.6" y="153.8">10uF</text>
<text x="45.5" y="171.5">ICE40HX4K-TQ144</text>
</g>
</svg>
